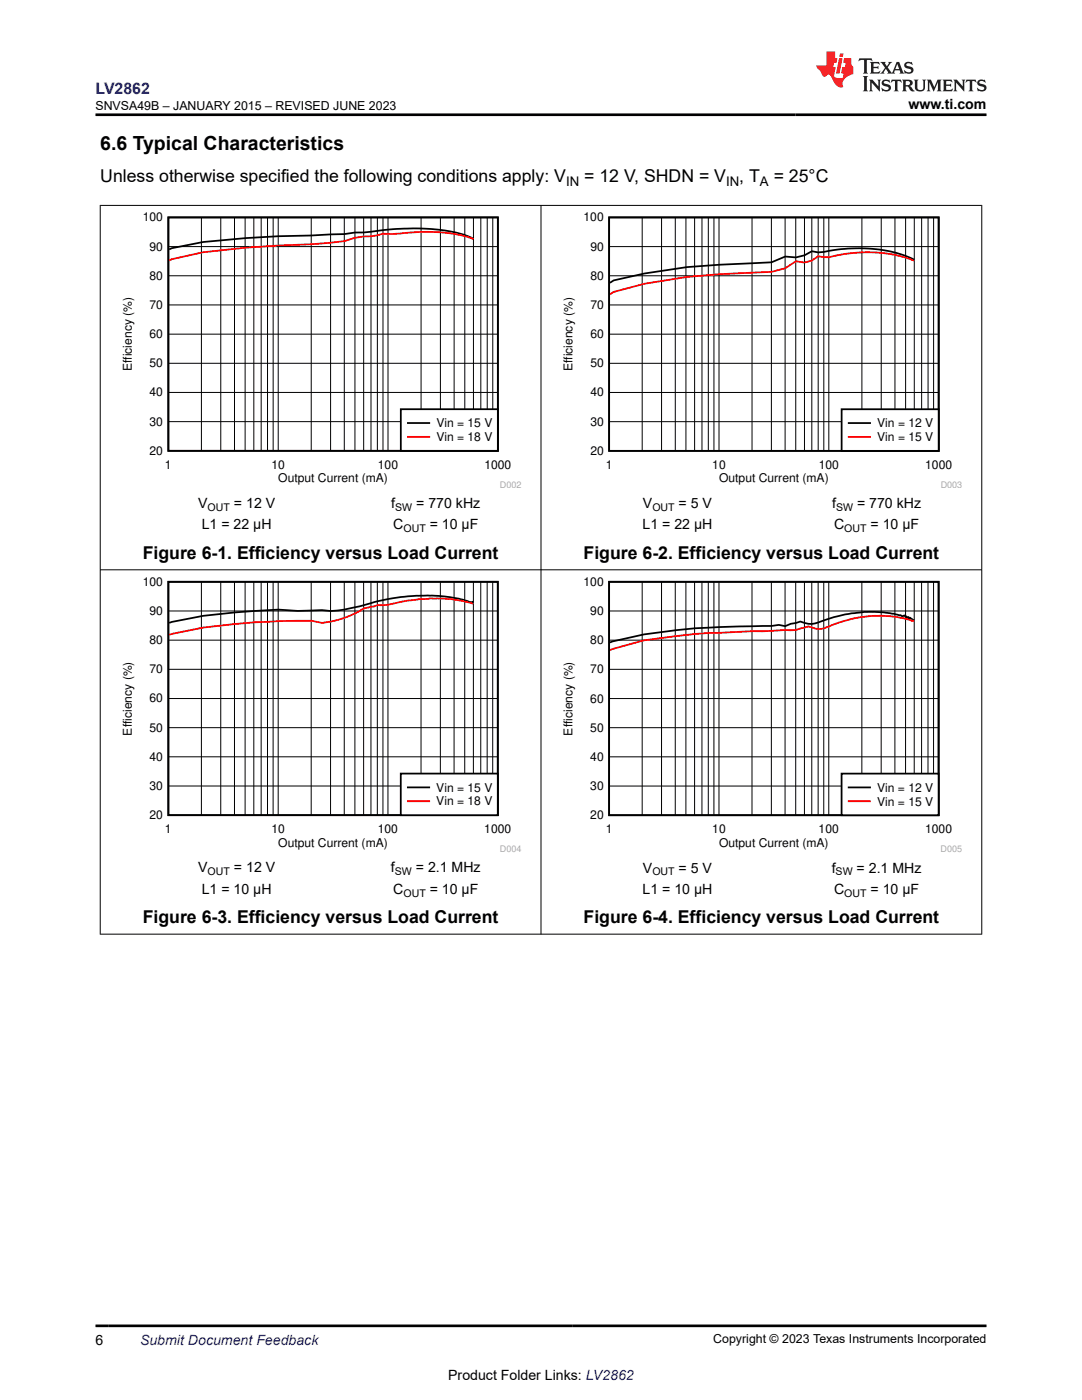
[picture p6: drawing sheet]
<svg xmlns="http://www.w3.org/2000/svg" width="216mm" height="279mm" viewBox="0 0 216 279" stroke-linecap="round" stroke-linejoin="round" font-family="sans-serif">
<path d="M33.6 43.4h65.7v46.6h-65.7zM94.5 47.6a23.9 23.9 0 0 0-10-2l-5.4 .1-6.5 .7h-1.8l-2.1 .3-13.1 .4-6.5 .4-8.6 .8-6.2 1.2-.5 .3" fill="none" stroke="#000" stroke-width=".35"/>
<g fill="none" stroke="#000" stroke-width=".2">
<path d="M33.6 55h65.7M33.6 49.2h65.7M40.2 43.4v46.6M44.1 43.4v46.6M46.8 43.4v46.6M48.9 43.4v46.6M50.6 43.4v46.6M52.1 43.4v46.6M53.4 43.4v46.6M54.5 43.4v46.6M55.5 43.4v46.6M62.1 43.4v46.6"/>
<path d="M66 43.4v46.6M68.7 43.4v46.6M70.8 43.4v46.6M72.6 43.4v46.6M74 43.4v46.6M75.3 43.4v46.6M76.4 43.4v46.6M77.4 43.4v46.6M84 43.4v46.6M87.9 43.4v46.6M90.6 43.4v46.6M92.7 43.4v46.6"/>
<path d="M94.5 43.4v46.6M95.9 43.4v46.6M97.2 43.4v46.6M98.3 43.4v46.6M33.6 78.3h65.7M33.6 72.5h65.7M33.6 66.7h65.7M33.6 60.9h65.7M33.6 84.1h65.7"/>
</g>
<path d="M94.5 47.7a29.6 29.6 0 0 0-13.9-1.2l-2.3 .2-1.9-.1-2.4 .6-3.2 .3-2.1 .6-2.7 .3-16.9 1-8.6 .9-6.2 1.4-.5 .3" fill="none" stroke="#f00" stroke-width=".35"/>
<path d="M80 81.7h19.3v8.3h-19.3z" fill-rule="evenodd" fill="#fff"/>
<path d="M80 81.7h19.3v8.3h-19.3zM81.4 84.4h4.3" fill="none" stroke="#000" stroke-width=".35"/>
<path d="M81.4 87.2h4.3" fill="none" stroke="#f00" stroke-width=".35"/>
<path d="M111.9 42.4h80.1v55h-80.1z" fill-rule="evenodd" fill="#fff"/>
<path d="M121.5 43.4h65.8v46.6h-65.8zM182.4 51.8a26.6 26.6 0 0 0-15.3-2l-.8 .1a8.9 8.9 0 0 1-4.3 .2l-1.5 .9-1.7 .4-2.1-.2-2.8 1.1-3.8 .2a115.8 115.8 0 0 0-27.6 3.5l-.8 .4" fill="none" stroke="#000" stroke-width=".35"/>
<g fill="none" stroke="#000" stroke-width=".2">
<path d="M121.5 55h65.8M121.5 49.2h65.8M128.1 43.4v46.6M132 43.4v46.6M134.7 43.4v46.6M136.9 43.4v46.6M138.6 43.4v46.6M140.1 43.4v46.6M141.3 43.4v46.6M142.5 43.4v46.6M143.5 43.4v46.6M150.1 43.4v46.6"/>
<path d="M153.9 43.4v46.6M156.7 43.4v46.6M158.8 43.4v46.6M160.5 43.4v46.6M162 43.4v46.6M163.3 43.4v46.6M164.4 43.4v46.6M165.4 43.4v46.6M172 43.4v46.6M175.8 43.4v46.6M178.6 43.4v46.6M180.7 43.4v46.6"/>
<path d="M182.4 43.4v46.6M183.9 43.4v46.6M185.2 43.4v46.6M186.3 43.4v46.6M121.5 78.3h65.8M121.5 72.5h65.8M121.5 66.7h65.8M121.5 60.9h65.8M121.5 84.2h65.8"/>
</g>
<path d="M182.4 52a27.3 27.3 0 0 0-17-.7l-2.1-.2-1.3 .9-1.5 .4-1.7-.3-2.1 1.4-2.8 .8a155.1 155.1 0 0 0-25.3 2.3l-6.1 1.7-.8 .5" fill="none" stroke="#f00" stroke-width=".35"/>
<path d="M167.9 81.7h19.4v8.3h-19.4z" fill-rule="evenodd" fill="#fff"/>
<path d="M167.9 81.7h19.4v8.3h-19.4zM169.4 84.4h4.2" fill="none" stroke="#000" stroke-width=".35"/>
<path d="M169.4 87.2h4.2" fill="none" stroke="#f00" stroke-width=".35"/>
<path d="M24 115.1h80v55h-80z" fill-rule="evenodd" fill="#fff"/>
<path d="M33.6 116.1h65.7v46.6h-65.7zM94.5 120.1a1.63 1.63 0 0 1-1.4-.2l-1.6-.4-2.7-.4a41.5 41.5 0 0 0-17.1 1.9l-1.9 .4a14 14 0 0 1-5.5 .4l-4.9 .1-3.8-.2-2.1 .1a118.3 118.3 0 0 0-19.2 2.3l-.5 .2" fill="none" stroke="#000" stroke-width=".35"/>
<g fill="none" stroke="#000" stroke-width=".2">
<path d="M40.2 116.1v46.6M44 116.1v46.6M46.8 116.1v46.6M48.9 116.1v46.6M50.6 116.1v46.6M52.1 116.1v46.6M53.4 116.1v46.6M54.5 116.1v46.6M55.5 116.1v46.6M62.1 116.1v46.6M66 116.1v46.6M68.7 116.1v46.6"/>
<path d="M70.8 116.1v46.6M72.6 116.1v46.6M74 116.1v46.6M75.3 116.1v46.6M76.4 116.1v46.6M77.4 116.1v46.6M84 116.1v46.6M87.9 116.1v46.6M90.6 116.1v46.6M92.7 116.1v46.6M94.5 116.1v46.6M95.9 116.1v46.6"/>
<path d="M97.2 116.1v46.6M98.3 116.1v46.6M33.6 139.4h65.7M33.6 133.6h65.7M33.6 127.8h65.7M33.6 121.9h65.7M33.6 156.9h65.7M33.6 151h65.7M33.6 145.2h65.7"/>
</g>
<path d="M94.5 120.5l-2.5-.7-3.2-.3a44 44 0 0 0-11.9 1.2l-1.6 .1-.6 .2-2.1 .4-1.8 1a20.4 20.4 0 0 1-6.5 1.9l-2.2-.4-6.5 .1a145.1 145.1 0 0 0-15 1.2l-6.8 1.5" fill="none" stroke="#f00" stroke-width=".35"/>
<path d="M80 154.4h19.3v8.3h-19.3z" fill-rule="evenodd" fill="#fff"/>
<path d="M80 154.4h19.3v8.3h-19.3zM81.4 157.1h4.2" fill="none" stroke="#000" stroke-width=".35"/>
<path d="M81.4 159.9h4.2" fill="none" stroke="#f00" stroke-width=".35"/>
<path d="M111.9 115.1h80.1v55h-80.1z" fill-rule="evenodd" fill="#fff"/>
<path d="M121.5 116.1h65.8v46.6h-65.8zM182.4 123.7h-.3l-.5-.4-.2 .2-.1-.4-.2 .4-.2-.5-.2 .1-.2-.3a.52 .52 0 0 1-.8 0l-2.4-.4a28.6 28.6 0 0 0-14.7 2 4.5 4.5 0 0 1-2.9-.4l-1.9 .5-1.1 .5-1.3-.3-1.5 .2a168.4 168.4 0 0 0-25.4 1.7l-6.8 1.6" fill="none" stroke="#000" stroke-width=".35"/>
<g fill="none" stroke="#000" stroke-width=".2">
<path d="M128.1 116.1v46.6M132 116.1v46.6M134.7 116.1v46.6M136.9 116.1v46.6M138.6 116.1v46.6M140.1 116.1v46.6M141.3 116.1v46.6M142.5 116.1v46.6M143.5 116.1v46.6M150.1 116.1v46.6M153.9 116.1v46.6M156.6 116.1v46.6"/>
<path d="M158.8 116.1v46.6M160.5 116.1v46.6M162 116.1v46.6M163.3 116.1v46.6M164.4 116.1v46.6M165.4 116.1v46.6M172 116.1v46.6M175.8 116.1v46.6M178.6 116.1v46.6M180.7 116.1v46.6M182.4 116.1v46.6M183.9 116.1v46.6"/>
<path d="M185.2 116.1v46.6M186.3 116.1v46.6M121.5 139.4h65.8M121.5 133.6h65.8M121.5 127.8h65.8M121.5 121.9h65.8M121.5 156.9h65.8M121.5 151h65.8M121.5 145.2h65.8"/>
</g>
<path d="M182.4 123.9l-.3-.1-.1 .1-.7-.3-2.9-.5a25.2 25.2 0 0 0-14 2.3 3.3 3.3 0 0 1-2.4-.2l-.7-.2-2.5 .7-11.4 .4a124.4 124.4 0 0 0-18.9 1.7l-6.8 1.9" fill="none" stroke="#f00" stroke-width=".35"/>
<path d="M167.9 154.4h19.4v8.3h-19.4z" fill-rule="evenodd" fill="#fff"/>
<path d="M167.9 154.4h19.4v8.3h-19.4zM169.3 157.1h4.3" fill="none" stroke="#000" stroke-width=".35"/>
<path d="M169.3 159.9h4.3" fill="none" stroke="#f00" stroke-width=".35"/>
<path d="M19.9 41h176.1M20 40.9v145.6M107.9 40.9v145.6M195.9 40.9v145.6M19.9 113.7h176.1M19.9 186.4h176.1" fill="none" stroke="#000" stroke-width=".2"/>
<path d="M171.5 11.6l-.2 .6 .5-.2h.6v.1v2.2l-.2 .4h1l-.2-.4v-2.2v-.1h.5l.5 .2-.1-.6zM173.6 12.4l.2 .3v1.6l-.2 .4h1.9l.1-.6a1.08 1.08 0 0 1-1.3 .2v-.7h.6l.4 .2v-.7l-.4 .2h-.6v-.5l.2-.2a1 1 0 0 1 1 .3l-.1-.5zM175.7 12.4l.9 1.1-1 1.2h.9l-.2-.2 .5-.8 .4 .8-.2 .2h1.6l-.2-.2 .2-.5h.9l.1 .5-.1 .2h.9l-.2-.4-.8-1.9h-.5l-.9 2.1-.9-1.1 .9-1h-.8l.2 .2-.4 .6-.4-.6 .2-.2zM179 12.8l.4 1h-.7zM180.7 12.5a.65 .65 0 0 0-.2 .7 .65 .65 0 0 0 .6 .5l.6 .1 .1 .3a.79 .79 0 0 1-.7 .4 .79 .79 0 0 1-.7-.5l.1 .7 .2-.1a.93 .93 0 0 0 1.1 0 .93 .93 0 0 0 .4-.9 1.46 1.46 0 0 0-1.2-.6l-.1-.3a1.09 1.09 0 0 1 1.2 .2l-.2-.6-.1 .1-.5-.2zM172.2 15.2l.2 .4v2.2l-.2 .4h1l-.2-.4v-2.2l.2-.4zM173.4 15.9l.2 .4v1.5l-.2 .4h.8l-.3-.4 .1-1.3 1.6 1.8v-2l.2-.4h-.7l.1 .2 .1 1.1-1.2-1.3zM176.2 16a.65 .65 0 0 0-.2 .8 .65 .65 0 0 0 .6 .4l.6 .2 .1 .2a.79 .79 0 0 1-.7 .4 .79 .79 0 0 1-.7-.5l.1 .7 .2-.1a.93 .93 0 0 0 1.1 .1 .93 .93 0 0 0 .4-1 1.46 1.46 0 0 0-1.2-.5l-.1-.4a1.09 1.09 0 0 1 1.2 .2l-.1-.6-.2 .1-.5-.1zM177.9 15.9l-.1 .6a.63 .63 0 0 1 .8-.3v1.6l-.3 .4h1l-.2-.4v-1.6a.66 .66 0 0 1 .8 .3l-.1-.6zM180 15.9l.2 .4v1.5l-.2 .4h1l-.2-.2-.1-.7h.5l.1 .2a.79 .79 0 0 0 1.2 .6l-1-.9a.61 .61 0 0 0 .6-.6 .61 .61 0 0 0-.5-.7zM180.8 16.2h.1a.47 .47 0 0 1 .5 .1 .47 .47 0 0 1 .1 .5l-.1 .1-.7 .1zM182.3 15.9l.2 .2a2.27 2.27 0 0 0 .4 2 1.04 1.04 0 0 0 1.7-.7v-1.3l.2-.2h-.8l.2 .4v1.1a.6 .6 0 0 1-.6 .6 .6 .6 0 0 1-.6-.6v-1.1l.3-.4zM184.9 15.9l.2 .4v1.5l-.2 .4h.8l-.3-.4v-1.4l.9 1.9 .9-1.9v1.4l-.3 .4h1l-.2-.4v-1.5l.2-.4h-.8l-.7 1.5-.6-1.5zM188.1 15.9l.2 .4v1.5l-.2 .4h1.9l.1-.6a1.09 1.09 0 0 1-1.3 .2v-.7h.6l.4 .2v-.6l-.4 .2h-.6v-.6l.2-.1a1.01 1.01 0 0 1 1 .3l-.1-.6zM190.2 15.9l.3 .4v1.5l-.3 .4h.8l-.2-.4v-1.3l1.6 1.8v-2l.2-.4h-.7l.2 .2v1.1l-1.2-1.3zM192.8 15.9l-.1 .6a.63 .63 0 0 1 .8-.3v1.6l-.3 .4h1l-.2-.4v-1.6a.66 .66 0 0 1 .8 .3l-.1-.6zM195.2 16a.65 .65 0 0 0-.2 .8 .65 .65 0 0 0 .6 .4l.6 .2 .2 .2a.79 .79 0 0 1-.7 .4 .79 .79 0 0 1-.7-.5l.1 .7 .2-.1a.93 .93 0 0 0 1 .1 .93 .93 0 0 0 .5-1 1.46 1.46 0 0 0-1.3-.5v-.4a1.09 1.09 0 0 1 1.2 .2l-.2-.6-.2 .1-.5-.1z" fill="#231f20"/>
<path d="M164.9 10.3v2.7h-2l.1 .4 .8 1a.95 .95 0 0 0 1 .9 .59 .59 0 0 1 .5-.4 .59 .59 0 0 1 .5 .3l.4 .8a1.59 1.59 0 0 0 2.1 1.4 1.61 1.61 0 0 1 1-2.3l1-.3-.1-1.5a1.59 1.59 0 0 1-.3-1.7h-1.5l-.2 .9h.6l-.2 .9h-.5l-.2 .9v.3l.4 .1-.1 .9h-.7a.73 .73 0 0 1-1-.7l.3-1.5h-.5l.1-.9h.5l.2-.9h-.5v-1.3zM167.4 11.6l-.6 3.1h.7l.6-3.1zM167.6 10.7l-.1 .6h.7l.1-.6z" fill="#ed1c24"/>
<path d="M19 22.9h177.8M19 264.6h177.8" fill="none" stroke="#000" stroke-width=".53"/>
<text font-size="3.9" x="20" y="29.9">6.6 Typical Characteristics</text>
<g font-size="3.5">
<text x="20" y="36.4">Unless otherwise specified the following conditions apply: V</text>
<text x="116.6" y="36.4">= 12 V, SHDN = V</text>
<text x="147.5" y="36.4">, T</text>
<text x="154.4" y="36.4">= 25°C</text>
<text x="28.5" y="111.5">Figure 6-1. Efficiency versus Load Current</text>
<text x="116.4" y="111.5">Figure 6-2. Efficiency versus Load Current</text>
<text x="28.5" y="184.2">Figure 6-3. Efficiency versus Load Current</text>
<text x="116.4" y="184.2">Figure 6-4. Efficiency versus Load Current</text>
</g>
<text font-size="3.2" fill="#00f" x="19" y="18.7">LV2862</text>
<g font-size="2.8">
<text x="181.3" y="21.8">www.ti.com</text>
<text x="39.5" y="101.4">V</text>
<text x="46.7" y="101.4">= 12 V</text>
<text x="78.1" y="101.4">f</text>
<text x="83.1" y="101.4">= 770 kHz</text>
<text x="128.3" y="101.4">V</text>
<text x="135.4" y="101.4">= 5 V</text>
<text x="166" y="101.4">f</text>
<text x="171" y="101.4">= 770 kHz</text>
<text x="40.3" y="105.6">L1 = 22 µH</text>
<text x="78.5" y="105.6">C</text>
<text x="85.8" y="105.6">= 10 µF</text>
<text x="128.2" y="105.6">L1 = 22 µH</text>
<text x="166.4" y="105.6">C</text>
<text x="173.7" y="105.6">= 10 µF</text>
<text x="39.5" y="174.1">V</text>
<text x="40.3" y="178.4">L1 = 10 µH</text>
<text x="46.7" y="174.1">= 12 V</text>
<text x="78" y="174.1">f</text>
<text x="78.5" y="178.4">C</text>
<text x="83" y="174.1">= 2.1 MHz</text>
<text x="85.8" y="178.4">= 10 µF</text>
<text x="128.2" y="178.4">L1 = 10 µH</text>
<text x="128.3" y="174.1">V</text>
<text x="135.4" y="174.1">= 5 V</text>
<text x="166" y="174.1">f</text>
<text x="166.4" y="178.4">C</text>
<text x="170.9" y="174.1">= 2.1 MHz</text>
<text x="173.7" y="178.4">= 10 µF</text>
<text x="19" y="268.4">6</text>
<text x="89.4" y="275.3">Product Folder Links: LV2862</text>
</g>
<text font-size="2.8" fill="#00f" x="27.9" y="268.4">Submit Document Feedback</text>
<g font-size="2.6">
<text x="112.9" y="37.1">IN</text>
<text x="144.9" y="37.1">IN</text>
<text x="151.6" y="37.1">A</text>
</g>
<g font-size="2.5">
<text x="19.1" y="21.9">SNVSA49B – JANUARY 2015 – REVISED JUNE 2023</text>
<text x="142.3" y="268.1">Copyright © 2023 Texas Instruments Incorporated</text>
</g>
<g font-size="2.4">
<text x="28.5" y="44.2">100</text>
<text x="116.4" y="44.2">100</text>
<text x="29.8" y="50">90</text>
<text x="117.8" y="50">90</text>
<text x="29.8" y="55.8">80</text>
<text x="117.8" y="55.8">80</text>
<text x="29.8" y="61.6">70</text>
<text x="117.8" y="61.6">70</text>
<text x="29.8" y="67.5">60</text>
<text x="117.8" y="67.5">60</text>
<text x="26.3" y="74.1" transform="rotate(-90 26.3 74.1)">Efficiency (%)</text>
<text x="29.8" y="73.3">50</text>
<text x="114.2" y="74.1" transform="rotate(-90 114.2 74.1)">Efficiency (%)</text>
<text x="117.8" y="73.3">50</text>
<text x="29.8" y="79.1">40</text>
<text x="117.8" y="79.1">40</text>
<text x="29.8" y="84.9">30</text>
<text x="87.1" y="85.3">Vin = 15 V</text>
<text x="87.1" y="88">Vin = 18 V</text>
<text x="117.8" y="85">30</text>
<text x="175" y="85.3">Vin = 12 V</text>
<text x="175" y="88">Vin = 15 V</text>
<text x="29.8" y="90.8">20</text>
<text x="32.9" y="93.5">1</text>
<text x="54.2" y="93.5">10</text>
<text x="75.4" y="93.5">100</text>
<text x="96.7" y="93.5">1000</text>
<text x="117.8" y="90.8">20</text>
<text x="120.9" y="93.5">1</text>
<text x="142.1" y="93.5">10</text>
<text x="163.4" y="93.5">100</text>
<text x="184.6" y="93.5">1000</text>
<text x="55.5" y="96.3">Output Current (mA)</text>
<text x="143.5" y="96.3">Output Current (mA)</text>
<text x="28.5" y="116.9">100</text>
<text x="116.4" y="116.9">100</text>
<text x="29.8" y="122.7">90</text>
<text x="117.8" y="122.7">90</text>
<text x="29.8" y="128.6">80</text>
<text x="117.8" y="128.6">80</text>
<text x="29.8" y="134.4">70</text>
<text x="117.8" y="134.4">70</text>
<text x="29.8" y="140.2">60</text>
<text x="117.8" y="140.2">60</text>
<text x="26.3" y="146.8" transform="rotate(-90 26.3 146.8)">Efficiency (%)</text>
<text x="29.8" y="146">50</text>
<text x="114.2" y="146.8" transform="rotate(-90 114.2 146.8)">Efficiency (%)</text>
<text x="117.8" y="146">50</text>
<text x="29.8" y="151.8">40</text>
<text x="117.8" y="151.8">40</text>
<text x="29.8" y="157.7">30</text>
<text x="87.1" y="158">Vin = 15 V</text>
<text x="87.1" y="160.7">Vin = 18 V</text>
<text x="117.8" y="157.7">30</text>
<text x="175" y="158">Vin = 12 V</text>
<text x="175" y="160.8">Vin = 15 V</text>
<text x="29.8" y="163.5">20</text>
<text x="32.9" y="166.2">1</text>
<text x="54.2" y="166.2">10</text>
<text x="75.4" y="166.2">100</text>
<text x="96.6" y="166.2">1000</text>
<text x="117.8" y="163.5">20</text>
<text x="120.9" y="166.2">1</text>
<text x="142.1" y="166.2">10</text>
<text x="163.4" y="166.2">100</text>
<text x="184.6" y="166.2">1000</text>
<text x="55.5" y="169">Output Current (mA)</text>
<text x="143.5" y="169">Output Current (mA)</text>
</g>
<g font-size="2.1">
<text x="41.4" y="102">OUT</text>
<text x="78.9" y="102">SW</text>
<text x="130.2" y="102">OUT</text>
<text x="166.8" y="102">SW</text>
<text x="80.5" y="106.2">OUT</text>
<text x="168.5" y="106.2">OUT</text>
<text x="41.4" y="174.7">OUT</text>
<text x="78.8" y="174.7">SW</text>
<text x="80.5" y="178.9">OUT</text>
<text x="130.2" y="174.7">OUT</text>
<text x="166.7" y="174.7">SW</text>
<text x="168.5" y="178.9">OUT</text>
</g>
<g font-size="1.8" fill="#a8a8a8">
<text x="99.7" y="97.3">D002</text>
<text x="187.7" y="97.3">D003</text>
<text x="99.7" y="170">D004</text>
<text x="187.7" y="170.1">D005</text>
</g>
</svg>
